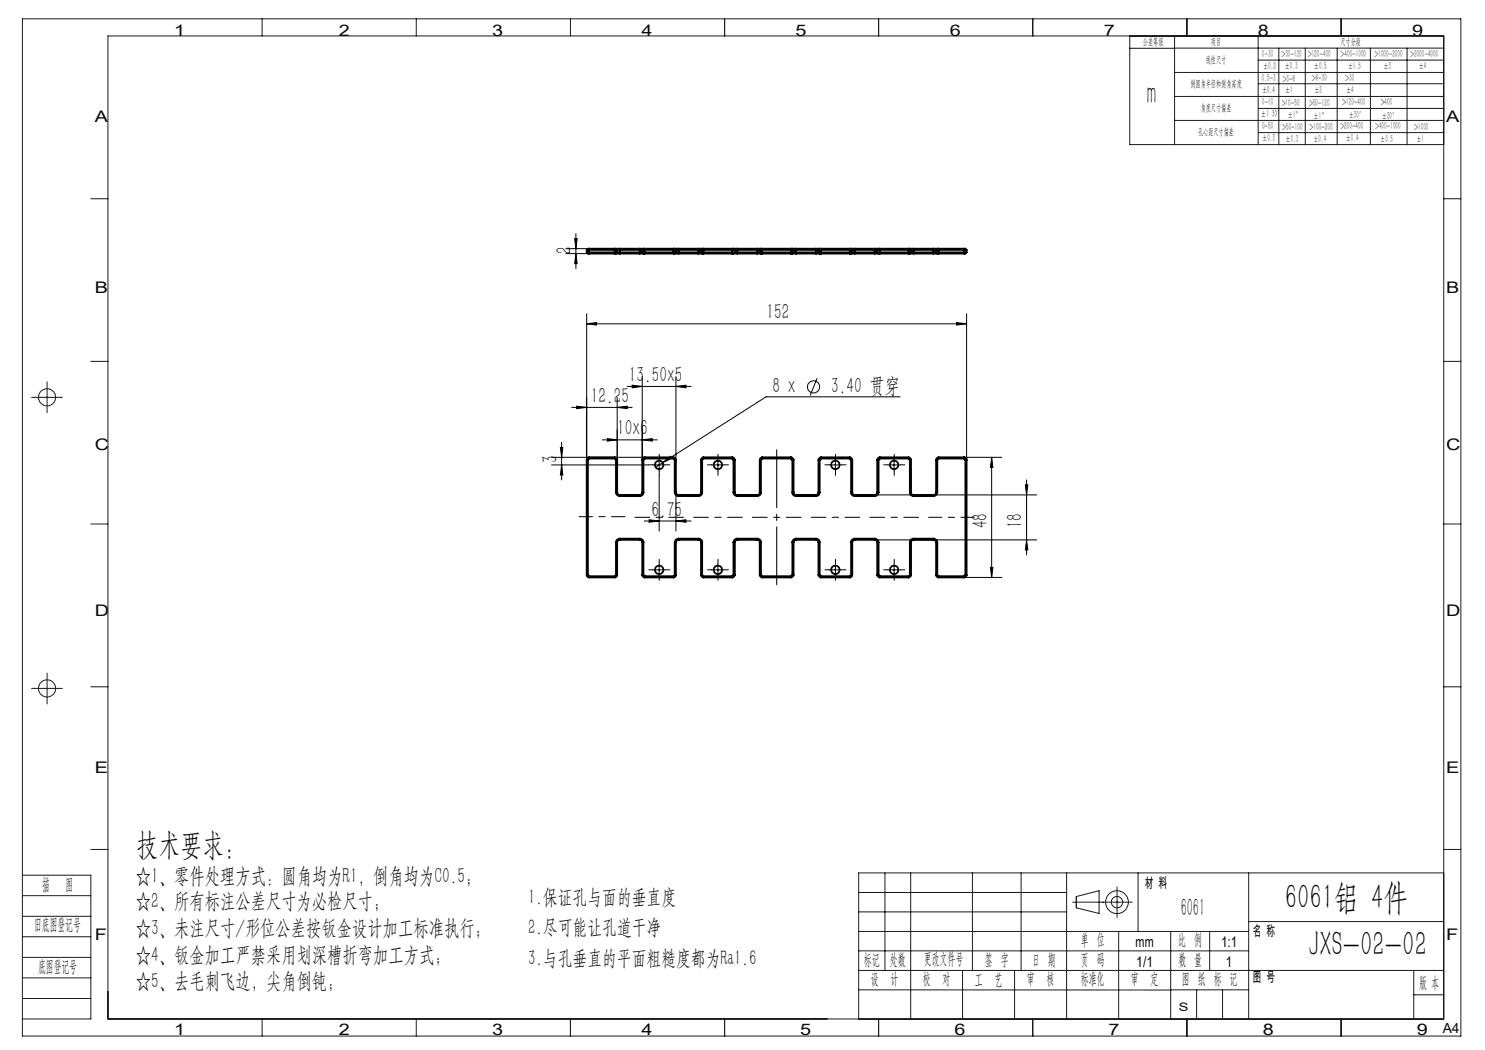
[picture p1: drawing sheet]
<svg xmlns="http://www.w3.org/2000/svg" width="297mm" height="210mm" viewBox="0 0 297 210" stroke-linecap="round" stroke-linejoin="round" font-family="sans-serif">
<g fill="none" stroke="#000" stroke-width=".2">
<path d="M113.2 49.7h4.6M113.2 50.7h4.6M114.9 47.7h.5l-.2 2zM115.2 50.7l.2 2h-.5zM115.2 46.7v7M117.3 64.8l2-.3v.5zM117.3 62.8v29.2M117.3 64.8h76M123.4 79.5v12.5M125.4 77.3h12.8M126.4 77l2 .3-2 .3zM128.4 75.3v16.7"/>
<path d="M135.2 77.3l2-.3v.6zM135.2 75.3v16.7M163.4 75.7l-1.4 3.4M180 79.4h-26.8l-20.7 13.1M191.3 64.5l2 .3-2 .2zM193.3 62.8v29.2M110.3 93h19.4M110.3 91.5h18.6M112.1 89.5h.5l-.3 2zM112.3 93l.3 2h-.5zM112.3 88.5v7.5M114.3 81.5h12.1"/>
<path d="M115.3 81.2l2 .3-2 .2zM120.4 88h11M121.5 87.7l1.9 .3-1.9 .2zM123.4 81.5l2-.3v.5zM128.4 88l2.1-.3v.5zM130.6 93h2.5M131.8 95.1v11.1M131.8 91.7v2.5M132.5 92.5l1.6-1.2 .3 .3zM132.5 92.5l-1.4 .9M135.2 98.5v7.7M142.3 93h2.5"/>
<path d="M143.6 91.7v2.5M165.8 93h2.5M167.1 91.7v2.5M174.9 99h32.4M177.6 93h2.5M178.8 91.7v2.5M192.8 91.5h7.5M198.3 91.5l.3 2h-.5zM198.3 91.5v24M205.1 97h.5l-.3 2zM205.3 96v15M128.8 104.2h9.4"/>
<path d="M129.8 104l2 .2-2 .2zM130.6 114h2.5M131.8 112.7v2.5M135.2 104.2l2-.2v.4zM142.3 114h2.5M143.6 112.7v2.5M165.8 114h2.5M167.1 112.7v2.5M174.9 108h32.4M177.6 114h2.5M178.8 112.7v2.5M192.8 115.5h7.5"/>
<path d="M198.1 113.5h.5l-.3 2zM205.3 108l.3 2h-.5z"/>
<circle cx="162.7" cy="77.4" r="1.21"/>
</g>
<g fill="none" stroke="#191924" stroke-width=".2">
<path d="M4.5 3.8h287.7v203.4h-287.7zM52.4 3.8v3.4M83.3 3.8v3.4M114.1 3.8v3.4M144.9 3.8v3.4M175.7 3.8v3.4M206.6 3.8v3.4M226 7.2v21.7h62.7M226 9.7h8.9M234.9 7.2v21.7M234.9 9.6h53.8M234.9 14.5h53.8"/>
<path d="M234.9 19.3h53.8M237.4 3.8v3.4M251.6 7.2v21.7M251.7 12h37M251.7 16.7h37M255.8 9.6v19.3M261.1 9.6v19.3M267.4 9.6v19.3M268.2 3.8v3.4M274.1 9.6v7.2M274.1 16.9v12M281.4 9.6v7.2"/>
<path d="M281.4 16.9v12M18.2 39.7h3.4M234.9 24.1h53.8M251.7 21.7h37M251.7 26.5h37M288.7 39.7h3.5M6.3 79.5h6.2M9.4 76.4v6.1M18.2 72.3h3.4M288.7 72.3h3.5M18.2 104.8h3.4M288.7 104.8h3.5"/>
<path d="M6.3 137.7h6.2M9.4 134.6v6.2M18.2 137.4h3.4M288.7 137.4h3.5M4.5 175h13.7v28.8h-13.7M4.5 179.1h13.7M18.2 169.9h3.4M171.7 178.5h41.6M177 174.6v19.5M182.1 174.6v29.2M194.5 174.6v19.5M204.2 174.6v19.5"/>
<path d="M213.3 174.6v29.2M215.3 179.3l4.5-1.2v4.6l-4.5-1.1zM223.4 177.4v6.1M227.6 174.6v11.7M249.7 174.6v29.2M288.7 174.6h-117v29.2h117M288.7 169.9h3.5M4.5 191.5h13.7M4.5 183.3h13.7M4.5 187.4h13.7M4.5 195.6h13.7M4.5 199.7h13.7"/>
<path d="M171.7 194.1h117M171.7 198h62.4M171.7 190.2h78M171.7 182.4h41.6M171.7 186.3h78M192.5 194.1v9.7M202.9 194.1v9.7M214.5 180.4h11.9M223.7 186.3v17.5M234.1 198h15.6M234.1 186.3v17.5M239.3 198v5.8"/>
<path d="M241.9 186.3v7.8M244.5 198v5.8M249.7 184.3h39M282.8 194.1v9.7M282.8 199h5.9M52.4 203.8v3.4M83.3 203.8v3.4M114.1 203.8v3.4M144.9 203.8v3.4M175.7 203.8v3.4M206.6 203.8v3.4M237.4 203.8v3.4"/>
<path d="M268.2 203.8v3.4M288.7 203.8h-267.1v-196.6h267.1v196.6"/>
<circle cx="9.4" cy="79.5" r="1.71"/>
<circle cx="9.4" cy="137.7" r="1.71"/>
<circle cx="223.4" cy="180.4" r="2.28"/>
<circle cx="223.4" cy="180.4" r="1.14"/>
</g>
<path d="M127 103.5h9.7M138.7 103.5h9.8M150.5 103.5h9.7M172 103.5h-9.8M174 103.5h9.7" fill="none" stroke="#000" stroke-width=".2" stroke-dasharray="30.5 1.3 1.3 1.3" stroke-dashoffset="27.5"/>
<path d="M155.3 117v-27" fill="none" stroke="#000" stroke-width=".2" stroke-dasharray="30.5 1.3 1.3 1.3" stroke-dashoffset="18.9"/>
<path d="M115.8 103.3h9.2M185.7 103.5h9.1" fill="none" stroke="#000" stroke-width=".2" stroke-dasharray="30.5 1.3 1.3 1.3" stroke-dashoffset="27.8"/>
<g fill="none" stroke="#000" stroke-width=".2" stroke-dasharray="30.5 1.3 1.3 1.3">
<path d="M130.6 93h-.9M131.8 91.7v-.8M131.8 94.2v.9M133.1 93h.8M142.3 93h-.8M143.6 91.7v-.8M143.6 94.2v.9M144.8 93h.9M165.8 93h-.8M167.1 91.7v-.8M167.1 94.2v.9M168.3 93h.9"/>
<path d="M177.6 93h-.9M178.8 91.7v-.8M178.8 94.2v.9M180.1 93h.8M130.6 114h-.9M131.8 112.7v-.8M131.8 115.2v.9M133.1 114h.8M142.3 114h-.8M143.6 112.7v-.8M143.6 115.2v.9M144.8 114h.9"/>
<path d="M165.8 114h-.8M167.1 112.7v-.8M167.1 115.2v.9M168.3 114h.9M177.6 114h-.9M178.8 112.7v-.8M178.8 115.2v.9M180.1 114h.8"/>
</g>
<g fill="#000">
<path d="M114.9 47.7h.5l-.2 2zM115.2 50.7l.2 2h-.5zM198.3 91.5l.3 2h-.5zM198.1 113.5h.5l-.3 2zM205.1 97h.5l-.3 2zM205.3 108l.3 2h-.5z"/>
<path d="M117.3 64.8l2-.3v.5zM191.3 64.5l2 .3-2 .2zM121.5 87.7l1.9 .3-1.9 .2zM128.4 88l2.1-.3v.5zM126.4 77l2 .3-2 .3zM135.2 77.3l2-.3v.6zM129.8 104l2 .2-2 .2zM135.2 104.2l2-.2v.4zM132.5 92.5l1.9-.9-.3-.3z"/>
<path d="M112.3 93l.3 2h-.5zM112.1 89.5h.5l-.3 2z"/>
<path d="M123.4 81.5l2-.3v.5zM115.3 81.2l2 .3-2 .2z"/>
</g>
<g fill="none" stroke="#000" stroke-width=".35">
<path d="M117.3 50.5h6.1M117.3 50.5l.3 .2h.2M117.3 50h6.1M117.3 50v.5M117.8 49.7h-.2l-.3 .3M117.8 50.7h5.1M117.8 49.7h5.1M117.8 49.7v1M122.9 50.7h.3M122.9 49.7h.3M122.9 49.7v1M123.2 49.7h.8"/>
<path d="M123.2 50.7h.8M123.2 49.7l.2 .3M123.4 50h5M123.4 50.5h5M123.4 50.5l-.2 .2M123.4 50v.5M124 50.7h4M124 49.7h4M124 49.7v1M128 49.7h.7M128 50.7h.7M128 49.7v1"/>
<path d="M128.4 50h6.8M128.4 50.5h6.8M128.4 50v.5M128.4 50.5l.3 .2M128.7 49.7h.2M128.7 50.7h.2M128.7 49.7l-.3 .3M128.9 50.7h5.8M128.9 49.7h5.8M128.9 49.7v1M134.7 50.7h.2M134.7 49.7h.2"/>
<path d="M134.7 49.7v1M134.9 50.7h.8M134.9 49.7h.8M134.9 49.7l.3 .3M135.2 50.5h5M135.2 50h5M135.2 50v.5M135.2 50.5l-.3 .2M135.7 50.7h4M135.7 49.7h4M135.7 49.7v1M139.7 49.7h.7"/>
<path d="M139.7 50.7h.7M139.7 49.7v1M140.2 50h6.8M140.2 50.5h6.8M140.2 50v.5M140.2 50.5l.2 .2M140.4 50.7h.3M140.4 49.7h.3M140.4 49.7l-.2 .3M140.7 50.7h5.7M140.7 49.7h5.7M140.7 49.7v1"/>
<path d="M146.4 49.7h.3M146.4 50.7h.3M146.4 49.7v1M146.7 49.7h.8M146.7 50.7h.8M146.7 49.7l.3 .3M147 50h4.9M147 50.5h4.9M147 50v.5M147 50.5l-.3 .2M147.5 50.7h3.9M147.5 49.7h3.9"/>
<path d="M147.5 49.7v1M151.4 50.7h.8M151.4 49.7h.8M151.4 49.7v1M151.9 50h6.8M151.9 50.5h6.8M151.9 50v.5M151.9 50.5l.3 .2M152.2 49.7h.2M152.2 50.7h.2M152.2 49.7l-.3 .3M152.4 49.7v1"/>
<path d="M152.4 50.7h5.8M152.4 49.7h5.8M158.2 49.7h.3M158.2 50.7h.3M158.2 49.7v1M158.5 50.7h.7M158.5 49.7h.7M158.5 49.7l.2 .3M158.7 50.5h5M158.7 50h5M158.7 50.5l-.2 .2M158.7 50v.5"/>
<path d="M159.2 50.7h4M159.2 49.7h4M159.2 49.7v1M163.2 50.7h.7M163.2 49.7h.7M163.2 49.7v1M163.7 50h6.8M163.7 50.5h6.8M163.7 50.5l.2 .2M163.7 50v.5M163.9 49.7h.3M163.9 50.7h.3"/>
<path d="M163.9 49.7l-.2 .3M164.2 50.7h5.8M164.2 49.7v1M164.2 49.7h5.8M170 50.7h.2M170 49.7h.2M170 49.7v1M170.2 49.7h.8M170.2 50.7h.8M170.2 49.7l.3 .3M170.5 50.5h4.9M170.5 50h4.9"/>
<path d="M170.5 50v.5M170.5 50.5l-.3 .2M171 50.7h3.9M171 49.7h3.9M171 49.7v1M174.9 50.7h.8M174.9 49.7h.8M174.9 49.7v1M175.4 50h6.8M175.4 50.5h6.8M175.4 50.5l.3 .2M175.4 50v.5"/>
<path d="M175.7 49.7h.3M175.7 50.7h.3M175.7 49.7l-.3 .3M176 50.7h5.7M176 49.7v1M176 49.7h5.7M181.7 49.7h.3M181.7 50.7h.3M181.7 49.7v1M182 50.7h.7M182 49.7h.7M182 49.7l.2 .3"/>
<path d="M182.2 50h5M182.2 50.5h5M182.2 50v.5M182.2 50.5l-.2 .2M182.7 50.7h4M182.7 49.7h4M182.7 49.7v1M186.7 49.7h.8M186.7 50.7h.8M186.7 49.7v1M187.2 50h6.1M187.2 50.5h6.1"/>
<path d="M187.2 50v.5M187.2 50.5l.3 .2M187.5 49.7h.2M187.5 50.7h.2M187.5 49.7l-.3 .3M187.7 50.7h5.1M187.7 49.7h5.1M187.7 49.7v1M192.8 49.7h.3l.2 .3M192.8 49.7v1M193.3 50.5l-.2 .2h-.3M193.3 50v.5"/>
<path d="M117.3 92v23M117.3 92h.3M117.6 92v23M117.8 91.5l-.4 .2-.1 .3M117.8 91.7l-.2 .3M117.8 91.5v.2M117.8 91.5h5.1M117.8 91.7h5.1M122.9 91.5l.5 .2v.3M122.9 91.7l.3 .3M122.9 91.5v.2M123.2 98.5a.78 .78 0 0 0 .8 .7"/>
<path d="M123.2 92h.2M123.2 92v6.5M123.2 98.5h.2M123.4 98.5l.3 .4 .3 .1M123.4 92v6.5M124 99v.2M124 99.2h4M124 99h4M128 99v.2M128.4 98.5l-.1 .3-.3 .2M128.4 92v6.5M128.4 92h.3"/>
<path d="M128.4 98.5h.3M128.7 98.5a.72 .72 0 0 1-.7 .7M128.7 92v6.5M128.9 91.5l-.3 .1-.2 .4M128.9 91.7l-.2 .3M128.9 91.5v.2M128.9 91.5h5.8M128.9 91.7h5.8M134.7 91.5l.4 .2 .1 .3M134.7 91.7l.2 .3M134.7 91.5v.2M134.9 98.5a.78 .78 0 0 0 .8 .7"/>
<path d="M134.9 92h.3M134.9 92v6.5M134.9 98.5h.3M135.2 98.5l.2 .4 .3 .1M135.2 92v6.5M135.7 99v.2M135.7 99.2h4M135.7 99h4M139.7 99v.2M140.2 98.5l-.1 .3-.4 .2M140.2 92v6.5M140.2 92h.2"/>
<path d="M140.2 98.5h.2M140.4 98.5a.72 .72 0 0 1-.7 .7M140.4 92v6.5M140.7 91.5l-.4 .1-.1 .4M140.7 91.7l-.3 .3M140.7 91.5v.2M140.7 91.5h5.7M140.7 91.7h5.7M146.4 91.5l.3 .1 .3 .4M146.4 91.7l.3 .3M146.4 91.5v.2M146.7 98.5a.78 .78 0 0 0 .8 .7"/>
<path d="M146.7 92h.3M146.7 92v6.5M146.7 98.5h.3M147 98.5v.3l.5 .2M147 92v6.5M147.5 99v.2M147.5 99.2h3.9M147.5 99h3.9M151.4 99v.2M151.9 98.5v.3l-.5 .2M151.9 92v6.5M151.9 92h.3"/>
<path d="M151.9 98.5h.3M152.2 98.5a.72 .72 0 0 1-.8 .7M152.2 92v6.5M152.4 91.5l-.3 .1-.2 .4M152.4 91.7l-.2 .3M152.4 91.5v.2M152.4 91.5h5.8M152.4 91.7h5.8M158.2 91.5l.3 .1 .2 .4M158.2 91.7l.3 .3M158.2 91.5v.2M158.5 98.5a.72 .72 0 0 0 .7 .7"/>
<path d="M158.5 92h.2M158.5 92v6.5M158.5 98.5h.2M158.7 98.5l.2 .3 .3 .2M158.7 92v6.5M159.2 99v.2M159.2 99.2h4M159.2 99h4M163.2 99v.2M163.7 98.5l-.2 .4-.3 .1M163.7 92v6.5M163.7 92h.2"/>
<path d="M163.7 98.5h.2M163.9 98.5a.72 .72 0 0 1-.7 .7M163.9 92v6.5M164.2 91.5l-.4 .2-.1 .3M164.2 91.7l-.3 .3M164.2 91.5v.2M164.2 91.5h5.8M164.2 91.7h5.8M170 91.5l.3 .1 .2 .4M170 91.7l.2 .3M170 91.5v.2M170.2 98.5a.72 .72 0 0 0 .8 .7"/>
<path d="M170.2 92h.3M170.2 92v6.5M170.2 98.5h.3M170.5 98.5l.1 .3 .4 .2M170.5 92v6.5M171 99v.2M171 99.2h3.9M171 99h3.9M174.9 99v.2M175.4 98.5l-.1 .3-.4 .2M175.4 92v6.5M175.4 92h.3"/>
<path d="M175.4 98.5h.3M175.7 98.5a.78 .78 0 0 1-.8 .7M175.7 92v6.5M176 91.7l-.3 .3M176 91.5h-.2l-.4 .5M176 91.5v.2M176 91.5h5.7M176 91.7h5.7M181.7 91.7l.3 .3M181.7 91.5l.4 .1 .1 .4M181.7 91.5v.2M182 98.5a.72 .72 0 0 0 .7 .7"/>
<path d="M182 92h.2M182 92v6.5M182 98.5h.2M182.2 98.5l.2 .3 .3 .2M182.2 92v6.5M182.7 99v.2M182.7 99.2h4M182.7 99h4M186.7 99v.2M187.2 98.5l-.2 .4-.3 .1M187.2 92v6.5M187.2 92h.3"/>
<path d="M187.2 98.5h.3M187.5 98.5a.78 .78 0 0 1-.8 .7M187.5 92v6.5M187.7 91.7l-.2 .3M187.7 91.5l-.4 .2-.1 .3M187.7 91.5v.2M187.7 91.5h5.1M187.7 91.7h5.1M192.8 91.7l.3 .3M192.8 91.5l.5 .2v.3M192.8 91.5v.2M193.1 92h.2"/>
<path d="M193.1 92v23M193.3 92v23M117.3 115l.2 .3 .3 .2M117.3 115h.3M117.6 115l.2 .2M117.8 115.2v.3M117.8 115.2h5.1M117.8 115.5h5.1M122.9 115.2v.3M123.2 115l-.3 .2M123.2 108.5v6.5M123.2 115h.2"/>
<path d="M123.2 108.5h.2M123.4 115l-.1 .3-.4 .2M123.4 108.5v6.5M124 107.7a.78 .78 0 0 0-.8 .8M124 108h-.3l-.3 .5M124 107.7v.3M124 107.7h4M124 108h4M128 107.7a.72 .72 0 0 1 .7 .8M128 108l.3 .1 .1 .4M128 107.7v.3M128.4 115l.2 .3 .3 .2"/>
<path d="M128.4 108.5v6.5M128.4 115h.3M128.4 108.5h.3M128.7 115l.2 .2M128.7 108.5v6.5M128.9 115.2v.3M128.9 115.2h5.8M128.9 115.5h5.8M134.7 115.2v.3M134.9 115l-.2 .2M134.9 108.5v6.5M134.9 115h.3"/>
<path d="M134.9 108.5h.3M135.2 115l-.2 .3-.3 .2M135.2 108.5v6.5M135.7 107.7a.78 .78 0 0 0-.8 .8M135.7 108h-.3l-.2 .5M135.7 107.7v.3M135.7 107.7h4M135.7 108h4M139.7 107.7a.72 .72 0 0 1 .7 .8M139.7 108l.4 .2 .1 .3M139.7 107.7v.3M140.2 115l.1 .3 .4 .2"/>
<path d="M140.2 108.5v6.5M140.2 115h.2M140.2 108.5h.2M140.4 115l.3 .2M140.4 108.5v6.5M140.7 115.2v.3M140.7 115.2h5.7M140.7 115.5h5.7M146.4 115.2v.3M146.7 115l-.3 .2M146.7 108.5v6.5M146.7 115h.3"/>
<path d="M146.7 108.5h.3M147 115l-.2 .3-.4 .2M147 108.5v6.5M147.5 107.7a.78 .78 0 0 0-.8 .8M147.5 108h-.3l-.2 .5M147.5 107.7v.3M147.5 107.7h3.9M147.5 108h3.9M151.4 107.7a.72 .72 0 0 1 .8 .8M151.4 108h.3l.2 .5M151.4 107.7v.3M151.9 115l.2 .3 .3 .2"/>
<path d="M151.9 108.5v6.5M151.9 115h.3M151.9 108.5h.3M152.2 115l.2 .2M152.2 108.5v6.5M152.4 115.2v.3M152.4 115.2h5.8M152.4 115.5h5.8M158.2 115.2v.3M158.5 115l-.3 .2M158.5 108.5v6.5M158.5 115h.2"/>
<path d="M158.5 108.5h.2M158.7 115l-.2 .3-.3 .2M158.7 108.5v6.5M159.2 107.7a.72 .72 0 0 0-.7 .8M159.2 108l-.3 .1-.2 .4M159.2 107.7v.3M159.2 107.7h4M159.2 108h4M163.2 107.7a.72 .72 0 0 1 .7 .8M163.2 108h.3l.2 .5M163.2 107.7v.3M163.7 115l.2 .3 .3 .2"/>
<path d="M163.7 108.5v6.5M163.7 115h.2M163.7 108.5h.2M163.9 115l.3 .2M163.9 108.5v6.5M164.2 115.2v.3M164.2 115.2h5.8M164.2 115.5h5.8M170 115.2v.3M170.2 115l-.2 .2M170.2 108.5v6.5M170.2 115h.3"/>
<path d="M170.2 108.5h.3M170.5 115l-.2 .3-.3 .2M170.5 108.5v6.5M171 107.7a.72 .72 0 0 0-.8 .8M171 108h-.3l-.2 .5M171 107.7v.3M171 107.7h3.9M171 108h3.9M174.9 107.7a.78 .78 0 0 1 .8 .8M174.9 108h.3l.2 .5M174.9 107.7v.3M175.4 115l.2 .3 .4 .2"/>
<path d="M175.4 108.5v6.5M175.4 115h.3M175.4 108.5h.3M175.7 115l.3 .2M175.7 108.5v6.5M176 115.2v.3M176 115.2h5.7M176 115.5h5.7M181.7 115.2v.3M182 115l-.3 .2M182 108.5v6.5M182 115h.2"/>
<path d="M182 108.5h.2M182.2 115l-.1 .3-.4 .2M182.2 108.5v6.5M182.7 107.7a.72 .72 0 0 0-.7 .8M182.7 108h-.3l-.2 .5M182.7 107.7v.3M182.7 107.7h4M182.7 108h4M186.7 107.7a.78 .78 0 0 1 .8 .8M186.7 108h.3l.2 .5M186.7 107.7v.3M187.2 115l.2 .3 .3 .2"/>
<path d="M187.2 108.5v6.5M187.2 115h.3M187.2 108.5h.3M187.5 115l.2 .2M187.5 108.5v6.5M187.7 115.2v.3M187.7 115.2h5.1M187.7 115.5h5.1M192.8 115.2v.3M193.1 115l-.3 .2M193.1 115h.2M193.3 115l-.1 .3-.4 .2"/>
<circle cx="131.8" cy="93" r=".85"/>
<circle cx="143.6" cy="93" r=".85"/>
<circle cx="167.1" cy="93" r=".85"/>
<circle cx="178.8" cy="93" r=".85"/>
<circle cx="131.8" cy="114" r=".85"/>
<circle cx="143.6" cy="114" r=".85"/>
<circle cx="167.1" cy="114" r=".85"/>
<circle cx="178.8" cy="114" r=".85"/>
</g>
<g font-size="7.1">
<text x="257" y="181.8">6061铝 4件</text>
<text x="261.7" y="191.1">JXS-02-02</text>
</g>
<text font-size="6.3" fill="#0a0605" x="229.4" y="20.8">m</text>
<text font-size="6.3" x="27.3" y="170.9">技术要求：</text>
<text font-size="5" fill="#0a0605" x="236.1" y="183.2">6061</text>
<g font-size="4.4">
<text x="114.3" y="50.8" transform="rotate(-90 114.3 50.8)">2</text>
<text x="153.3" y="63.9">152</text>
<text x="125.8" y="76.4">13.50x5</text>
<text x="118.2" y="80.6">12.25</text>
<text x="154.5" y="78.7">8 x</text>
<text x="166.3" y="78.7">3.40 贯穿</text>
<text x="123.4" y="87.1">10x6</text>
<text x="111.5" y="92.6" transform="rotate(-90 111.5 92.6)">3</text>
<text x="130.3" y="103.3">6.75</text>
<text x="197.5" y="105.6" transform="rotate(-90 197.5 105.6)">48</text>
<text x="204.5" y="105.6" transform="rotate(-90 204.5 105.6)">18</text>
<text x="27.2" y="176.7">☆1、零件处理方式：圆角均为R1，倒角均为C0.5；</text>
</g>
<g font-size="4.4" fill="#0a0605">
<text x="27.2" y="181.7">☆2、所有标注公差尺寸为必检尺寸；</text>
<text x="27.2" y="187">☆3、未注尺寸/形位公差按钣金设计加工标准执行；</text>
<text x="27.2" y="192.3">☆4、钣金加工严禁采用划深槽折弯加工方式；</text>
<text x="27.2" y="197.7">☆5、去毛刺飞边，尖角倒钝；</text>
</g>
<g font-size="4.2">
<text x="105.6" y="180.8">1.保证孔与面的垂直度</text>
<text x="105.6" y="186.9">2.尽可能让孔道干净</text>
<text x="105.6" y="192.9">3.与孔垂直的平面粗糙度都为Ra1.6</text>
</g>
<g font-size="3.4" fill="#0a0605">
<text x="8.4" y="178">描</text>
<text x="13.1" y="178">图</text>
<text x="6.8" y="186">旧底图登记号</text>
<text x="7.6" y="194.4">底图登记号</text>
</g>
<g font-size="3.3" fill="#0a0605">
<text x="216.2" y="189">单 位</text>
<text x="235.7" y="189">比 例</text>
<text x="172.8" y="192.9">标记</text>
<text x="174.2" y="196.7">设</text>
<text x="178" y="192.9">处数</text>
<text x="178.1" y="196.7">计</text>
<text x="184.6" y="196.8">校</text>
<text x="184.8" y="192.9">更改文件号</text>
<text x="188.5" y="196.8">对</text>
<text x="195" y="196.9">工</text>
<text x="197" y="192.9">签 字</text>
<text x="198.9" y="196.9">艺</text>
<text x="205.4" y="196.8">审</text>
<text x="206.4" y="192.9">日 期</text>
<text x="209.3" y="196.8">核</text>
<text x="216.2" y="196.8">标准化</text>
<text x="216.2" y="193">页 码</text>
<text x="226.2" y="196.8">审</text>
<text x="230.1" y="196.8">定</text>
<text x="235.7" y="192.9">数 量</text>
<text x="236.4" y="196.8">图 纸 标 记</text>
<text x="283.8" y="197.5">版 本</text>
</g>
<g font-size="3.2" fill="#0a0605">
<text x="34.9" y="7.2">1</text>
<text x="67.8" y="7.2">2</text>
<text x="98.4" y="7.1">3</text>
<text x="128.3" y="7.2">4</text>
<text x="159.1" y="7.1">5</text>
<text x="190" y="7.1">6</text>
<text x="220.8" y="7.2">7</text>
<text x="251.6" y="7.1">8</text>
<text x="282.4" y="7.1">9</text>
<text x="19" y="24.3">A</text>
<text x="289.2" y="24.3">A</text>
<text x="19" y="58.6">B</text>
<text x="289.2" y="58.6">B</text>
<text x="19" y="90">C</text>
<text x="289.2" y="90">C</text>
<text x="19" y="123.1">D</text>
<text x="289.2" y="123.1">D</text>
<text x="19" y="154.6">E</text>
<text x="289.2" y="154.6">E</text>
<text x="19" y="187.9">F</text>
<text x="289.2" y="187.9">F</text>
<text x="34.9" y="207">1</text>
<text x="67.8" y="207">2</text>
<text x="98.4" y="207">3</text>
<text x="128.3" y="207">4</text>
<text x="160.1" y="207">5</text>
<text x="190.9" y="207">6</text>
<text x="221.7" y="207">7</text>
<text x="252.5" y="207">8</text>
<text x="283.4" y="207">9</text>
</g>
<g font-size="3" fill="#0a0605">
<text x="227.1" y="189.5">mm</text>
<text x="244.2" y="189.5">1:1</text>
<text x="227.3" y="193.3">1/1</text>
<text x="245.2" y="193.4">1</text>
</g>
<g font-size="2.8" fill="#0a0605">
<text x="229" y="177.6">材 料</text>
<text x="250.6" y="187.2">名 称</text>
<text x="250.6" y="196.4">图 号</text>
<text x="288.5" y="206.5">A4</text>
</g>
<text font-size="2.3" fill="#0a0605" x="235.8" y="202.1">S</text>
<text font-size="2.1" fill="#0a0605" x="252.2" y="23.4">±1 30′ ±1</text>
<g font-size="2" fill="#0a0605">
<text x="228.6" y="8.9">公差等级</text>
<text x="242.2" y="9">项目</text>
<text x="252.4" y="11.4">0-30</text>
<text x="256.3" y="11.3">&gt;30-120</text>
<text x="261.6" y="11.4">&gt;120-400</text>
<text x="268.1" y="8.9">尺寸分段</text>
<text x="268.1" y="11.4">&gt;400-1000</text>
<text x="274.9" y="11.4">&gt;1000-2000</text>
<text x="282" y="11.5">&gt;2000-4000</text>
<text x="238.1" y="17.4">倒圆角半径和倒角高度</text>
<text x="241.2" y="12.5">线性尺寸</text>
<text x="252.4" y="16.3">0.5-3</text>
<text x="252.6" y="13.9">±0.2</text>
<text x="256.5" y="16.4">&gt;3-6</text>
<text x="257" y="13.8">±0.3</text>
<text x="262.4" y="16.2">&gt;6-30</text>
<text x="262.8" y="13.9">±0.5</text>
<text x="269" y="16.2">&gt;30</text>
<text x="269.6" y="13.8">±1.5</text>
<text x="276.7" y="13.8">±3</text>
<text x="283.8" y="13.8">±4</text>
<text x="240.1" y="22.2">角度尺寸偏差</text>
<text x="252.4" y="21">0-10</text>
<text x="252.4" y="18.5">±0.4</text>
<text x="256.3" y="21.1">&gt;10-50</text>
<text x="257" y="18.6">±1</text>
<text x="261.8" y="21.1">&gt;50-120</text>
<text x="262.7" y="23.8">±1°</text>
<text x="262.9" y="18.7">±2</text>
<text x="268.4" y="21">&gt;120-400</text>
<text x="269.2" y="18.6">±4</text>
<text x="269.7" y="23.7">±30′</text>
<text x="276.1" y="21">&gt;400</text>
<text x="276.4" y="23.8">±20′</text>
<text x="239.6" y="27.1">孔心距尺寸偏差</text>
<text x="252.4" y="25.9">0-50</text>
<text x="252.4" y="28.2">±0.3</text>
<text x="256.4" y="26">&gt;50-100</text>
<text x="257.1" y="28.3">±0.3</text>
<text x="261.9" y="26">&gt;100-200</text>
<text x="262.7" y="28.4">±0.4</text>
<text x="268.1" y="25.9">&gt;200-400</text>
<text x="269.2" y="28.2">±0.4</text>
<text x="275" y="25.8">&gt;400-1000</text>
<text x="276.1" y="28.3">±0.5</text>
<text x="282.9" y="26">&gt;1000</text>
<text x="283.3" y="28.4">±1</text>
</g>
<text font-size="1.9" fill="#0a0605" x="259.1" y="23.7">°</text>
</svg>
